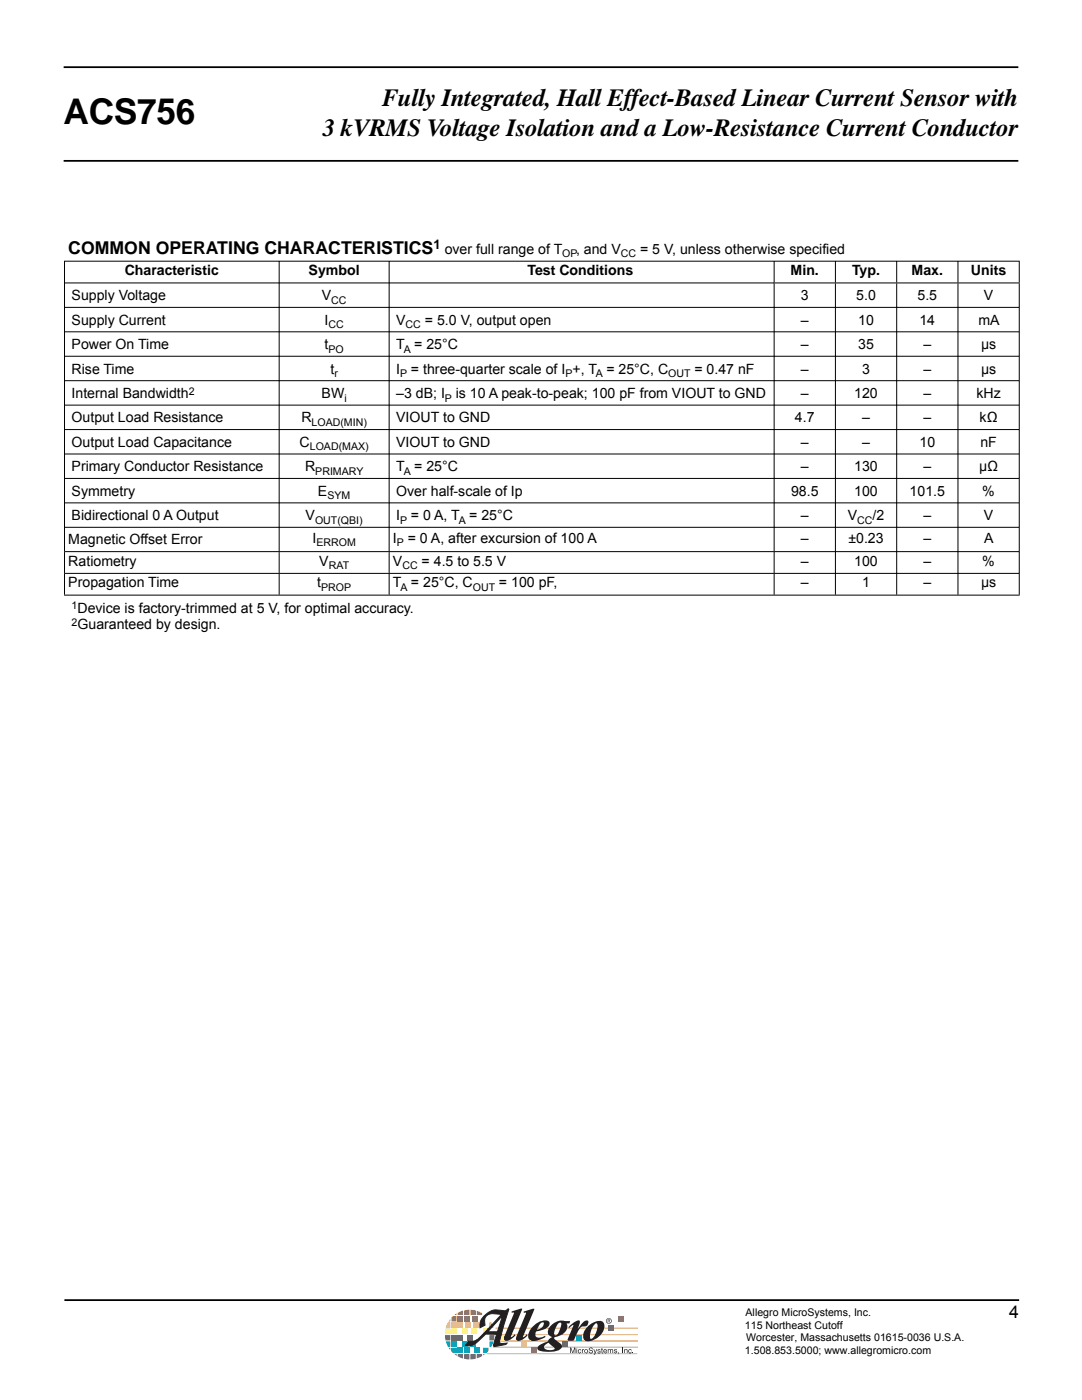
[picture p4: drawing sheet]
<svg xmlns="http://www.w3.org/2000/svg" width="216mm" height="279mm" viewBox="0 0 216 279" stroke-linecap="round" stroke-linejoin="round" font-family="sans-serif">
<path d="M12.7 13.4h190.5M12.7 32.1h190.5M12.9 259.5h190.5" fill="none" stroke="#000" stroke-width=".35"/>
<path d="M97.1 270.1h30M98.4 268.9h28.9M98.9 267.6h28.4" fill="none" stroke="#f99d33" stroke-width=".2"/>
<path d="M96.4 270.3h.3l-.3 .2z" fill="#593b97"/>
<path d="M89.9 263.2v.5h-.4z" fill="#f15a30"/>
<path d="M89.4 263.9h.5v1.1h-1z" fill="#f99d33"/>
<path d="M88.9 265.2h1v1h-1.1z" fill="#fff200"/>
<path d="M88.8 266.4h1.1v1.1h-1z" fill="#36b556"/>
<path d="M88.9 267.7h1v1.1a.75 .75 0 0 1-.9-.8z" fill="#00a6be"/>
<path d="M89.5 269h.4v.4z" fill="#0077c0"/>
<path d="M90.7 262.4l.4-.3v.3z" fill="#ed1556"/>
<path d="M90.1 263l.3-.4h.7v1.1h-1z" fill="#f15a30"/>
<path d="M90.1 263.9h1v1.1h-1z" fill="#f99d33"/>
<path d="M90.1 265.2h1v1h-1z" fill="#fff200"/>
<path d="M90.1 266.4h1v1.1h-1z" fill="#36b556"/>
<path d="M90.1 267.7h1v1.1h-1z" fill="#00a6be"/>
<path d="M90.1 269h1v1h-.7l-.3-.3z" fill="#0077c0"/>
<path d="M90.6 270.3h.5v.3z" fill="#593b97"/>
<path d="M91.3 262l1.1-.4v.8h-1.1z" fill="#ed1556"/>
<path d="M91.3 262.6h1.1v1.1h-1.1z" fill="#f15a30"/>
<path d="M91.3 263.9h1.1v1.1h-1.1z" fill="#f99d33"/>
<path d="M92.2 265.2h1.1v1h-1.1z" fill="#fff200"/>
<path d="M91.3 266.4h1.1v1.1h-1.1z" fill="#36b556"/>
<path d="M92.2 267.7h1.1v1.1h-1.1z" fill="#00a6be"/>
<path d="M91.3 269h1.1v1h-1.1z" fill="#0077c0"/>
<path d="M91.3 270.3h1.1v.8l-1.1-.4z" fill="#593b97"/>
<path d="M92.6 261.5l1.1-.1v1h-1.1z" fill="#ed1556"/>
<path d="M92.6 262.6h1.1v1.1h-1.1z" fill="#f15a30"/>
<path d="M92.9 263.9h1.1v1.1h-1.1z" fill="#f99d33"/>
<path d="M94.1 265.2h1.1v1h-1.1z" fill="#fff200"/>
<path d="M93.3 266.4h1.1v1.1h-1.1z" fill="#36b556"/>
<path d="M93.9 267.7h1.1v1.1h-1.1z" fill="#00a6be"/>
<path d="M92.6 269h1.1v1h-1.1z" fill="#0077c0"/>
<path d="M92.6 270.3h1.1v1l-1.1-.1z" fill="#593b97"/>
<path d="M93.9 261.4l1 .1v.9h-1z" fill="#ed1556"/>
<path d="M94.3 262.6h1v1.1h-1z" fill="#f15a30"/>
<path d="M96.5 265.2h1.1v1h-1.1z" fill="#fff200"/>
<path d="M94.7 269h1v1h-1z" fill="#0077c0"/>
<g fill="#593b97">
<path d="M93.9 270.3h1v.8l-1 .2z"/>
<path d="M95.1 270.3h1.1v.3l-1.1 .5z"/>
</g>
<path d="M94.5 263.9h1.1v1.1h-1.1z" fill="#f99d33"/>
<path d="M96.4 269h1.1a1.02 1.02 0 0 1-.5 1h-.6z" fill="#0077c0"/>
<path d="M97.7 263.9h.3l.5 1.1h-.8z" fill="#f99d33"/>
<path d="M97.7 266.4h1l-.2 1.1h-.8z" fill="#36b556"/>
<path d="M97.7 267.7h.8l-.1 .3a.76 .76 0 0 1-.7 .8z" fill="#00a6be"/>
<path d="M95.1 261.6l1.1 .5v.3h-1.1z" fill="#ed1556"/>
<path d="M99.8 266.4h1.1v1.1h-1.1z" fill="#fff200"/>
<path d="M106.1 269h1.1v1h-1.1z" fill="#ed1556"/>
<path d="M112.3 267.7h1v1.1h-1z" fill="#36b556"/>
<path d="M115 266.4h1.1v1.1h-1.1z" fill="#00a6be"/>
<path d="M123.3 262.7h1.1v1h-1.1z" fill="#f15a30"/>
<path d="M104 267.7h1.1v1.1h-1.1z" fill="#f99d33"/>
<g fill="#231f20">
<path d="M113.8 269h.2l.3 .9 .3-.9h.2v1.1h-.1v-1l-.3 1h-.2l-.3-1v1h-.1z"/>
<path d="M115.5 269.3h.4l.1 .2-.2-.1a.27 .27 0 0 0-.3 .2 .27 .27 0 0 0 .3 .3l.2-.1-.1 .1a.34 .34 0 0 1-.6 0z"/>
<path d="M116.1 269.3l.2 .1 .2-.2-.2 .4v.5h-.2z"/>
<path d="M117.6 269h.5l.2 .3-.4-.2-.3 .2 .7 .3a.42 .42 0 0 1-.4 .5 .42 .42 0 0 1-.5-.4l.5 .3 .3-.2-.6-.3-.1-.2z"/>
<path d="M118.4 269.3h.2l.2 .6 .2-.6h.1l-.4 1.1h-.2l.2-.3z"/>
<path d="M119.3 269.3l.2-.1 .3 .2-.4 .1 .4 .2-.1 .3-.5-.1v-.1l.3 .2 .2-.2-.4-.2z"/>
<path d="M120 269l.3 .3-.1 .1 .1 .7-.2-.1-.1-.6h-.1z"/>
<path d="M121.3 269.3l.1 .1 .8-.1 .1 .8h-.1v-.6l-.1-.1-.2 .2v.5h-.2l-.1-.7-.2 .2v.5h-.1z"/>
<path d="M122.6 269.3l.2-.1 .3 .2-.5 .1 .5 .2-.1 .3-.5-.1v-.1l.3 .2 .2-.2-.4-.2z"/>
<path d="M123.3 269.9h.2l-.2 .4z"/>
<path d="M124.2 269h.1v1.1h-.1z"/>
<path d="M124.6 269.3h.6v.8h-.1l-.1-.7h-.1l-.2 .2v.5h-.1z"/>
<path d="M125.5 269.3h.4l.1 .2-.1-.1a.27 .27 0 0 0-.4 .2 .27 .27 0 0 0 .3 .3l.2-.1v.1a.34 .34 0 0 1-.6 0z"/>
<path d="M126.2 269.9h.2v.2h-.2z"/>
<path d="M115 269.3v.8h.2v-.8zM115 269v.1h.2v-.1z"/>
<path d="M116.6 269.7a.4 .4 0 0 0 .8 0 .4 .4 0 0 0-.8 0zM116.7 269.7a.3 .3 0 0 1 .6 0 .3 .3 0 0 1-.6 0z"/>
<path d="M120.6 269.3a.42 .42 0 0 0-.2 .6 .42 .42 0 0 0 .6 .1l.1-.2-.3 .2-.3-.3h.6v-.2l-.1-.2zM120.6 269.4h.3l.1 .2h-.5z"/>
</g>
<path d="M98.9 265.1h28.4M99.1 266.3l28.2 .1" fill="none" stroke="#f99d33" stroke-width=".2"/>
<g fill="#231f20">
<path d="M102.1 261.7l1.8-.5 .3 .1-2.3 5.5 .8-.5 .2 .2a1.94 1.94 0 0 1-2.2 1l-.1-.6 1.9-4.8v-.1h-.4z"/>
<path d="M104.5 261.7l1.9-.5 .2 .1-2.3 5.6 .8-.6 .2 .2-1 .8a.92 .92 0 0 1-1.3 .1v-.6l1.9-4.6v-.3l-.4 .1z"/>
<path d="M106.4 264.6a2.45 2.45 0 0 1 3.2-.8 1.36 1.36 0 0 1-1.3 1.6l-1.3 .3 .1-.3a1.31 1.31 0 0 0 1.4-1.5 1.17 1.17 0 0 0-1.2 1.1 1.76 1.76 0 0 0-.3 1.8 1.75 1.75 0 0 0 1.8-.2v.2a3.8 3.8 0 0 1-2.9 .7 1.37 1.37 0 0 1-.1-2z"/>
<path d="M113.4 264.9l1.1-1a.88 .88 0 0 1 1.2-.2l-.4 1.6 1-1.4 .5-.3h.5a.82 .82 0 0 1-.1 .9 .82 .82 0 0 1-1 .2 4.9 4.9 0 0 0-1.6 2.7l-.6 .2-.8-.2 1.2-2.9-.8 .5z"/>
<path d="M117.2 264.8l.7-.6 1-.4v.3a3.2 3.2 0 0 0-1.1 3.1h.2a3.1 3.1 0 0 0 1.1-3.1h-.2v-.3a1.11 1.11 0 0 1 1.3-.1 1.11 1.11 0 0 1 .4 1.3 3.5 3.5 0 0 1-3.7 2.6 1.66 1.66 0 0 1 0-2.5z"/>
<path d="M110 264.4l.7-.4 .8-.4 .1 .4-.3 .3a3.1 3.1 0 0 0-.6 2.2h.1a1.5 1.5 0 0 0 1-1.4l.2-1-.2-.1h-.2l-.1-.4 2.3 .1-.2 .4h-.5a1.89 1.89 0 0 1-1.5 2.5l-.9 .3a.41 .41 0 0 0 .3 .6l.9 .7 .2 .4a1.83 1.83 0 0 1-2.1 1.2l-1.5-.1a1.2 1.2 0 0 1-1.3-.5 2.03 2.03 0 0 1 1.8-1.4l.3-.1 .1 .3-.2 .1a.67 .67 0 0 0-.6 .8 .67 .67 0 0 0 .8 .5h.7a.46 .46 0 0 0 .6-.3l-.7-.6a.77 .77 0 0 1-.3-1.3l.5-.4a1.15 1.15 0 0 1-.9-.8 1.15 1.15 0 0 1 .4-1.2z"/>
</g>
<path d="M100.2 262.6l-.9 3.2h-2zM96.7 262.6l-.8 1-.1 1.4 1-.5a1.63 1.63 0 0 1 1.5-2.3l1.8 .1-4.6 4.9a2.14 2.14 0 0 1-2 .5l-.6 .8a2.43 2.43 0 0 0 2.5-.8l1.5-1.4h2.2l-.7 2.2 .1 .2 2.4-.4 .3-.3-1.3 .1-.2-.3 .8-3.4 1-3.1-.1-.1-.7 .4a3.9 3.9 0 0 0-3 .2z" fill-rule="evenodd" fill="#231f20"/>
<path d="M96.7 262.6l1-.8a2.58 2.58 0 0 1 2-.3l1 .1 .7-.4 .1 .1-1 3.1-.8 3.4 .2 .3 1.3-.1-.3 .3-2.4 .4-.1-.2 .7-2.2h-2.2a8.8 8.8 0 0 1-2.6 2.1l-.8 .2-.6-.1 .6-.8a2.32 2.32 0 0 0 2.3-.9l4.3-4.5a3.1 3.1 0 0 0-3 .3 2.05 2.05 0 0 0-.3 1.9l-1 .5 .1-1.4zM100.2 262.6l-.9 3.2h-2z" fill="none" stroke="#231f20" stroke-width=".2"/>
<path d="M121.4 264.6h1.1v1h-1.1z" fill="#593b97"/>
<path d="M120.9 263.6a.6 .6 0 0 0 1.2 0 .6 .6 0 0 0-1.2 0zM121 263.6a.5 .5 0 0 1 1 0 .5 .5 0 0 1-1 0zM121.3 263.3v.6l.1-.2 .4 .2-.2-.2 .1-.2v-.2zM121.4 263.4h.2v.2h-.2z" fill-rule="evenodd" fill="#231f20"/>
<g fill="none" stroke="#000" stroke-width=".2">
<path d="M12.8 56.5h190.7M12.8 52.1h190.7M12.9 52.2v4.2M12.9 56.6v4.7M55.7 52.2v4.2M55.7 56.6v4.7M77.7 52.2v4.2M77.7 56.6v4.7M154.5 52.2v4.2M154.5 56.6v4.7M166.7 52.2v4.2M166.7 56.6v4.7"/>
<path d="M178.9 52.2v4.2M178.9 56.6v4.7M191.2 52.2v4.2M191.2 56.6v4.7M203.4 52.2v4.2M203.4 56.6v4.7M12.8 61.3h190.7M12.8 66.2h190.7M12.8 71.1h190.7M12.8 76h190.7M12.9 61.4v4.7M12.9 66.3v4.7"/>
<path d="M12.9 71.2v4.7M12.9 76.1v4.7M55.7 61.4v4.7M55.7 66.3v4.7M55.7 71.2v4.7M55.7 76.1v4.7M77.7 61.4v4.7M77.7 66.3v4.7M77.7 71.2v4.7M77.7 76.1v4.7M154.5 61.4v4.7M154.5 66.3v4.7"/>
<path d="M154.5 71.2v4.7M154.5 76.1v4.7M166.7 61.4v4.7M166.7 66.3v4.7M166.7 71.2v4.7M166.7 76.1v4.7M178.9 61.4v4.7M178.9 66.3v4.7M178.9 71.2v4.7M178.9 76.1v4.7M191.2 61.4v4.7M191.2 66.3v4.7"/>
<path d="M191.2 71.2v4.7M191.2 76.1v4.7M203.4 61.4v4.7M203.4 66.3v4.7M203.4 71.2v4.7M203.4 76.1v4.7M12.8 80.9h190.7M12.8 85.7h190.7M12.8 90.6h190.7M12.8 95.5h190.7M12.9 80.9v4.7M12.9 85.8v4.7"/>
<path d="M12.9 90.7v4.7M12.9 95.6v4.7M55.7 80.9v4.7M55.7 85.8v4.7M55.7 90.7v4.7M55.7 95.6v4.7M77.7 80.9v4.7M77.7 85.8v4.7M77.7 90.7v4.7M77.7 95.6v4.7M154.5 80.9v4.7M154.5 85.8v4.7"/>
<path d="M154.5 90.7v4.7M154.5 95.6v4.7M166.7 80.9v4.7M166.7 85.8v4.7M166.7 90.7v4.7M166.7 95.6v4.7M178.9 80.9v4.7M178.9 85.8v4.7M178.9 90.7v4.7M178.9 95.6v4.7M191.2 80.9v4.7M191.2 85.8v4.7"/>
<path d="M191.2 90.7v4.7M191.2 95.6v4.7M203.4 80.9v4.7M203.4 85.8v4.7M203.4 90.7v4.7M203.4 95.6v4.7M12.8 110.1h190.7M12.8 114.4h190.7M12.8 118.8h190.7M12.8 100.4h190.7M12.8 105.2h190.7M12.9 100.4v4.7"/>
<path d="M12.9 105.3v4.7M12.9 110.2v4.1M12.9 114.5v4.2M55.7 100.4v4.7M55.7 105.3v4.7M55.7 110.2v4.1M55.7 114.5v4.2M77.7 100.4v4.7M77.7 105.3v4.7M77.7 110.2v4.1M77.7 114.5v4.2M154.5 100.4v4.7"/>
<path d="M154.5 105.3v4.7M154.5 110.2v4.1M154.5 114.5v4.2M166.7 100.4v4.7M166.7 105.3v4.7M166.7 110.2v4.1M166.7 114.5v4.2M178.9 100.4v4.7M178.9 105.3v4.7M178.9 110.2v4.1M178.9 114.5v4.2M191.2 100.4v4.7"/>
<path d="M191.2 105.3v4.7M191.2 110.2v4.1M191.2 114.5v4.2M203.4 100.4v4.7M203.4 105.3v4.7M203.4 110.2v4.1M203.4 114.5v4.2"/>
</g>
<text font-size="7.1" x="12.7" y="24.8">ACS756</text>
<g font-size="4.9">
<text x="76.2" y="21.2">Fully Integrated, Hall Effect-Based Linear Current Sensor with</text>
<text x="64.4" y="27.1">3 kVRMS Voltage Isolation and a Low-Resistance Current Conductor</text>
</g>
<g font-size="3.5">
<text x="13.6" y="50.6">COMMON OPERATING CHARACTERISTICS</text>
<text x="201.4" y="263.1">4</text>
</g>
<g font-size="2.8">
<text x="88.7" y="50.6">over full range of T</text>
<text x="114.9" y="50.6">, and V</text>
<text x="127.7" y="50.6">= 5 V, unless otherwise specified</text>
<text x="14.3" y="59.9">Supply Voltage</text>
<text x="24.9" y="54.9">Characteristic</text>
<text x="61.6" y="54.9">Symbol</text>
<text x="64.2" y="59.9">V</text>
<text x="105.2" y="54.9">Test Conditions</text>
<text x="157.8" y="54.9">Min.</text>
<text x="159.8" y="59.9">3</text>
<text x="170" y="54.9">Typ.</text>
<text x="170.8" y="59.9">5.0</text>
<text x="181.9" y="54.9">Max.</text>
<text x="183.1" y="59.9">5.5</text>
<text x="193.7" y="54.9">Units</text>
<text x="196.3" y="59.9">V</text>
<text x="14.3" y="64.8">Supply Current</text>
<text x="64.8" y="64.8">I</text>
<text x="79.1" y="64.8">V</text>
<text x="84.8" y="64.8">= 5.0 V, output open</text>
<text x="159.8" y="64.8">–</text>
<text x="171.2" y="64.8">10</text>
<text x="183.5" y="64.8">14</text>
<text x="195.2" y="64.8">mA</text>
<text x="14.3" y="69.7">Power On Time</text>
<text x="64.8" y="69.7">t</text>
<text x="79.1" y="69.7">T = 25°C</text>
<text x="159.8" y="69.7">–</text>
<text x="171.2" y="69.7">35</text>
<text x="184.3" y="69.7">–</text>
<text x="195.7" y="69.7">μs</text>
<text x="14.3" y="74.6">Rise Time</text>
<text x="65.9" y="74.6">t</text>
<text x="79.1" y="74.6">I</text>
<text x="82" y="74.6">= three-quarter scale of I +, T = 25°C, C</text>
<text x="138.6" y="74.6">= 0.47 nF</text>
<text x="159.8" y="74.6">–</text>
<text x="172" y="74.6">3</text>
<text x="184.3" y="74.6">–</text>
<text x="195.7" y="74.6">μs</text>
<text x="14.3" y="79.4">Internal Bandwidth</text>
<text x="64.2" y="79.4">BW</text>
<text x="79.1" y="79.4">–3 dB; I</text>
<text x="90.9" y="79.4">is 10 A peak-to-peak; 100 pF from VIOUT to GND</text>
<text x="159.8" y="79.4">–</text>
<text x="170.5" y="79.4">120</text>
<text x="184.3" y="79.4">–</text>
<text x="194.8" y="79.4">kHz</text>
<text x="14.3" y="84.3">Output Load Resistance</text>
<text x="14.3" y="89.2">Output Load Capacitance</text>
<text x="59.8" y="89.2">C</text>
<text x="60.1" y="84.3">R</text>
<text x="79.1" y="84.3">VIOUT to GND</text>
<text x="79.1" y="89.2">VIOUT to GND</text>
<text x="158.6" y="84.3">4.7</text>
<text x="159.8" y="89.2">–</text>
<text x="172" y="84.3">–</text>
<text x="172" y="89.2">–</text>
<text x="183.5" y="89.2">10</text>
<text x="184.3" y="84.3">–</text>
<text x="195.5" y="84.3">kΩ</text>
<text x="195.6" y="89.2">nF</text>
<text x="14.3" y="94.1">Primary Conductor Resistance</text>
<text x="60.9" y="94.1">R</text>
<text x="79.1" y="94.1">T = 25°C</text>
<text x="159.8" y="94.1">–</text>
<text x="170.5" y="94.1">130</text>
<text x="184.3" y="94.1">–</text>
<text x="195.4" y="94.1">μΩ</text>
<text x="14.3" y="98.9">Symmetry</text>
<text x="63.4" y="98.9">E</text>
<text x="79.1" y="98.9">Over half-scale of Ip</text>
<text x="157.8" y="98.9">98.5</text>
<text x="170.5" y="98.9">100</text>
<text x="181.5" y="98.9">101.5</text>
<text x="196" y="98.9">%</text>
<text x="14.3" y="103.8">Bidirectional 0 A Output</text>
<text x="61" y="103.8">V</text>
<text x="79.1" y="103.8">I</text>
<text x="82" y="103.8">= 0 A, T = 25°C</text>
<text x="159.8" y="103.8">–</text>
<text x="169.2" y="103.8">V</text>
<text x="174.1" y="103.8">/2</text>
<text x="184.3" y="103.8">–</text>
<text x="196.3" y="103.8">V</text>
<text x="13.6" y="108.6">Magnetic Offset Error</text>
<text x="13.6" y="112.9">Ratiometry</text>
<text x="62.3" y="108.3">I</text>
<text x="63.7" y="112.9">V</text>
<text x="78.4" y="108.3">I</text>
<text x="78.4" y="112.9">V</text>
<text x="81.4" y="108.3">= 0 A, after excursion of 100 A</text>
<text x="84.1" y="112.9">= 4.5 to 5.5 V</text>
<text x="159.8" y="108.3">–</text>
<text x="159.8" y="112.9">–</text>
<text x="169.3" y="108.3">±0.23</text>
<text x="170.5" y="112.9">100</text>
<text x="184.3" y="108.3">–</text>
<text x="184.3" y="112.9">–</text>
<text x="196" y="112.9">%</text>
<text x="196.4" y="108.3">A</text>
<text x="13.6" y="117.2">Propagation Time</text>
<text x="63.3" y="117.2">t</text>
<text x="78.4" y="117.2">T = 25°C, C</text>
<text x="99.6" y="117.2">= 100 pF,</text>
<text x="159.8" y="117.2">–</text>
<text x="172" y="117.2">1</text>
<text x="184.3" y="117.2">–</text>
<text x="195.7" y="117.2">μs</text>
<text x="15.5" y="122.2">Device is factory-trimmed at 5 V, for optimal accuracy.</text>
<text x="15.5" y="125.6">Guaranteed by design.</text>
</g>
<text font-size="2.6" x="86.5" y="49.7">1</text>
<g font-size="2.1">
<text x="112.2" y="51.3">OP</text>
<text x="123.9" y="51.3">CC</text>
<text x="65.5" y="65.5">CC</text>
<text x="66.1" y="60.6">CC</text>
<text x="80.9" y="65.5">CC</text>
<text x="65.5" y="70.4">PO</text>
<text x="80.6" y="70.4">A</text>
<text x="66.7" y="75.3">r</text>
<text x="79.8" y="75.3">P</text>
<text x="112.8" y="75.3">P</text>
<text x="118.9" y="75.3">A</text>
<text x="133.3" y="75.3">OUT</text>
<text x="37.7" y="78.7">2</text>
<text x="68.7" y="80.1">i</text>
<text x="88.8" y="80.1">P</text>
<text x="61.8" y="89.9">LOAD(MAX)</text>
<text x="62.2" y="85">LOAD(MIN)</text>
<text x="62.9" y="94.8">PRIMARY</text>
<text x="80.6" y="94.8">A</text>
<text x="65.3" y="99.7">SYM</text>
<text x="62.9" y="104.5">OUT(QBI)</text>
<text x="79.8" y="104.5">P</text>
<text x="91.5" y="104.5">A</text>
<text x="171" y="104.5">CC</text>
<text x="63.1" y="109">ERROM</text>
<text x="65.6" y="113.6">RAT</text>
<text x="79.2" y="109">P</text>
<text x="80.3" y="113.6">CC</text>
<text x="64.1" y="118">PROP</text>
<text x="79.9" y="118">A</text>
<text x="94.4" y="118">OUT</text>
<text x="14.3" y="121.5">1</text>
<text x="14.3" y="124.9">2</text>
<text x="148.8" y="262.6">Allegro MicroSystems, Inc.</text>
<text x="148.6" y="265.2">115 Northeast Cutoff</text>
<text x="148.9" y="267.7">Worcester, Massachusetts 01615-0036 U.S.A.</text>
<text x="148.6" y="270.3">1.508.853.5000; www.allegromicro.com</text>
</g>
</svg>
